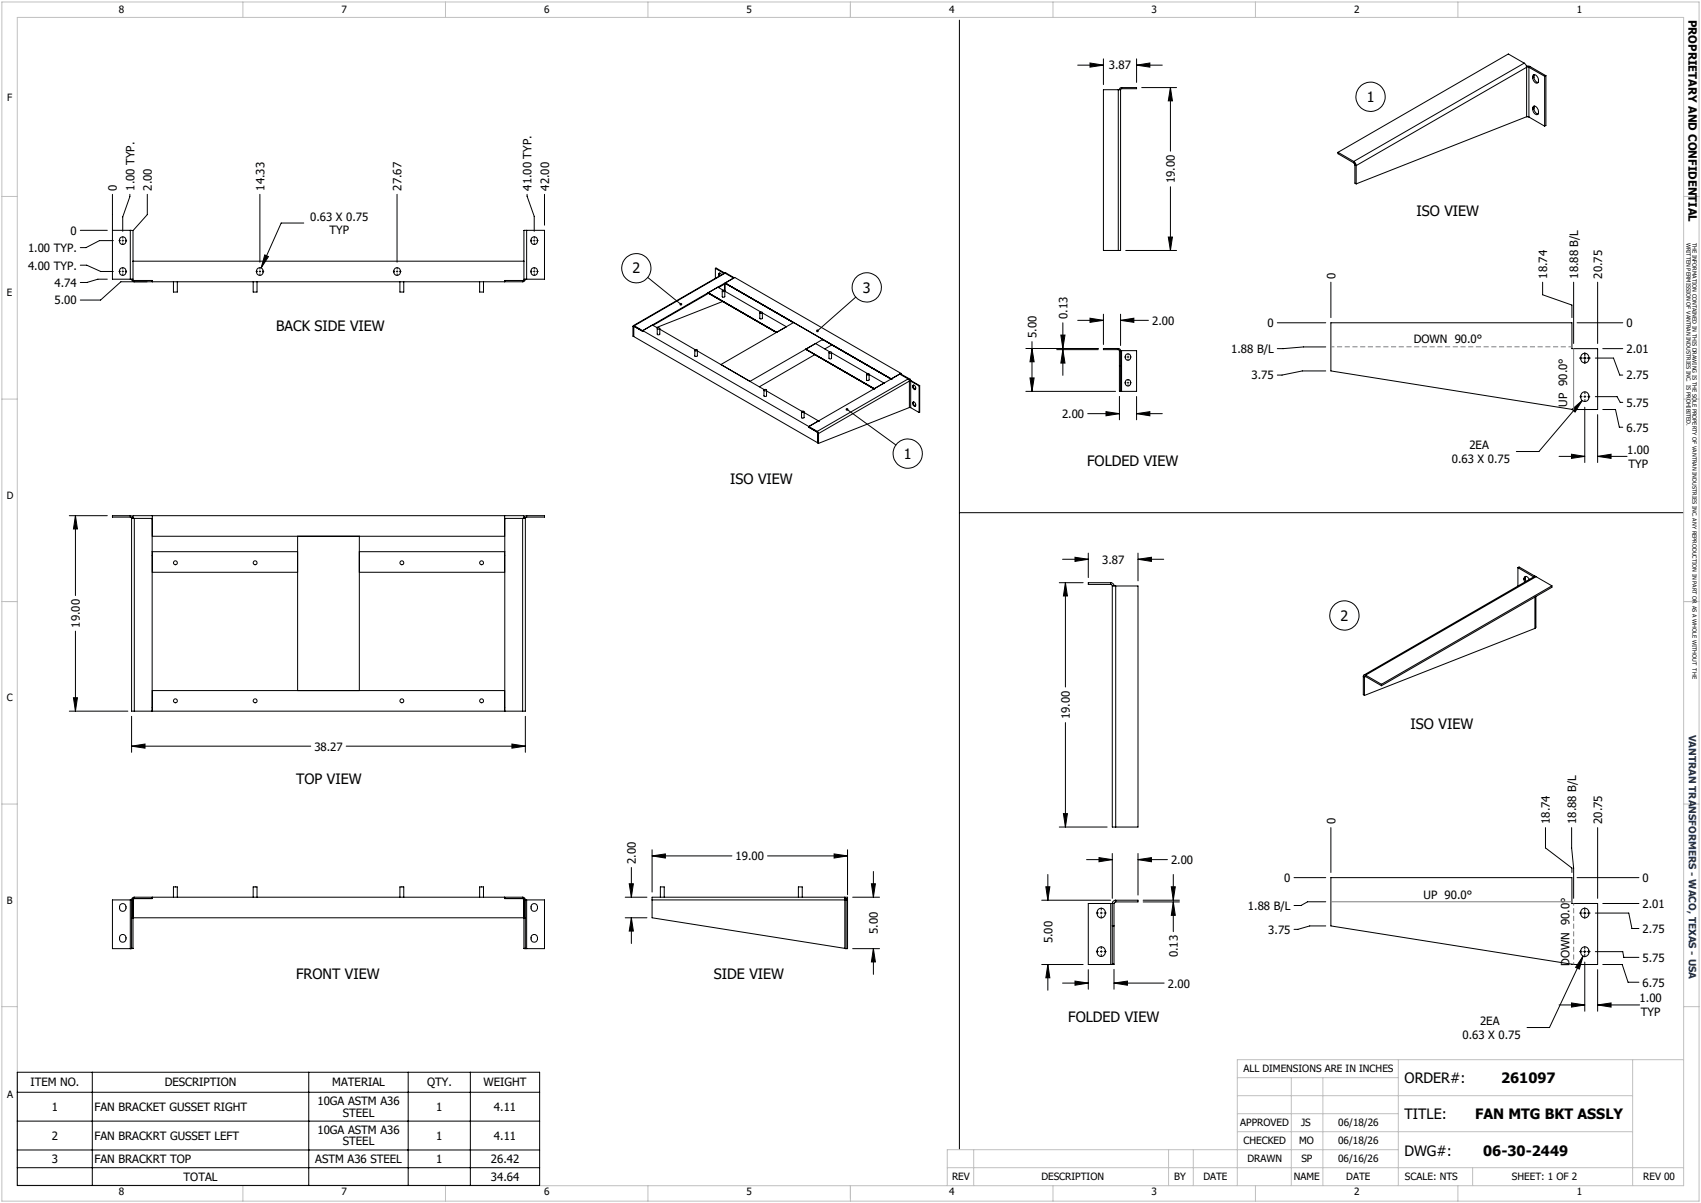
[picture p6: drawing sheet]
<svg xmlns="http://www.w3.org/2000/svg" width="420mm" height="297mm" viewBox="0 0 420 297" stroke-linecap="round" stroke-linejoin="round" font-family="sans-serif">
<g fill="none" stroke="#000" stroke-width=".25">
<path d="M236.9 5v278.8M266.1 16.1h6.4M269.1 15.6l3.4 .5-3.4 .5zM272.5 14.5v6.4M280.6 16.1l3.3-.5v1zM280.6 14.5v5.9M280.6 16.1h6.4M376.3 15.6l.5 .4 .1 .6M376.3 15.6l-42 24.3M376.3 15.6l-3.9-2.3-42 24.3M376.9 16.3l.9 .1M376.9 16.6h.6"/>
<path d="M376.9 16.6l-42 24.3M376.9 16.6v12.2M377.5 16.6v12.3M377.5 16.6l3.9 2.2M377.8 16.4l3.9 2.3M377.8 16.4l-.3 .2M378.5 18.9a.5 .5 0 0 1 .4-.5 .5 .5 0 0 1 .5 .4 1.29 1.29 0 0 1 .2 1.7 1.28 1.28 0 0 1-1.1-1.3M378.5 18.9v.3M378.7 19a1.37 1.37 0 0 0 1.1 1.4M378.7 18.7l-.2 .2M378.7 19l-.2 .2M378.7 18.7v.3"/>
<path d="M378.8 18.4l-.1 .3M381.4 18.8v12.3M381.7 18.7l-.3 .1M381.7 18.7v12.3l-.3 .1M276.1 22.2h.6M276.1 22.2v39.6M276.1 22.2h-3.6v39.6h3.6M276.7 22.2v39.6h-.6M276.9 21.6l-.4 .2-.1 .4M276.9 21.9l-.2 .3M276.9 21.6v.3M276.9 21.6h3.7v.3h-3.7"/>
<path d="M281.9 21.6h8.6M289 21.6l.5 3.3h-1zM289 21.6v15.7M330.4 37.6l3.9 2.3M330.4 37.6v.4l3.9 2.2M334.3 39.9l.3 .3 .3 .7M334.3 39.9v.3M376.9 28.8l.6 .1M376.9 28.8l-42 16.6M377.5 28.9l3.9 2.2M378.5 26.7a.5 .5 0 0 1 .4-.6 .5 .5 0 0 1 .5 .4 1.29 1.29 0 0 1 .2 1.8 1.21 1.21 0 0 1-1.1-1.3M378.5 26.7v.3"/>
<path d="M378.7 26.8a1.46 1.46 0 0 0 1.1 1.3M378.7 26.5v.3M378.7 26.5l-.2 .2M378.7 26.8l-.2 .2M378.8 26.2l-.1 .3M19.8 56.9h6.7M27.8 48v20.9h4.4M27.8 56.9h4.4M28 59.4h-3.4l-3.4 1.7h-1.4M29.8 58.6a.89 .89 0 0 1 1.3 .9 .89 .89 0 0 1-1.4 .6 1.31 1.31 0 0 1 .1-1.5zM32.1 48v.5l-1.8 5v3.6M32.2 56.9h.6"/>
<path d="M32.2 56.9v12M32.8 56.9v12.3h4.8v.4M36.4 48v5l-3.6 3.9M64.2 48v16.7M75 55.1h-5.6l-4.9 11M98 48v16.7M130 56.9h-.6v12.3h-4.8v.4M130 56.9v12M130 56.9h4.4v12h-4.4M130.1 48v.4l1.8 5v3.7M131.4 58.6a.89 .89 0 0 1 1.3 .9 .89 .89 0 0 1-1.4 .6 1.31 1.31 0 0 1 .1-1.5zM134.4 48v7.6"/>
<path d="M288.5 58.5h1l-.5 3.3zM289 46.1v15.7M334.3 40.2l.2 .5M334.5 40.7l.4 .2M334.5 40.7v4.5l.4 .2M334.9 40.9v4.5M19.8 65.5h1.6l3.5 1.5h3.1M26.5 68.9h-2.3l-2.8 .8h-1.6M29.7 66.4a.88 .88 0 0 1 1.2 0 .88 .88 0 0 1 0 1.3 .88 .88 0 0 1-1.2 0l-.2-.3zM32.2 68.9h.6M32.5 68.9a.66 .66 0 0 0 .7 .7v-.4M32.8 64.5h96.6"/>
<path d="M42.8 69.6v2.5h1v-2.5M62.5 69.6v2.5h1v-2.5M63.5 66.4a.86 .86 0 0 1 1.3 .1 .86 .86 0 0 1-.2 1.2 .86 .86 0 0 1-1.2-.1v-.7zM65.4 62.9l.9 .5-1.8 2.7zM97.5 66.2a.88 .88 0 0 1 1.4 .9 .88 .88 0 0 1-1.5 .6 1.23 1.23 0 0 1 .1-1.5zM98.7 69.6v2.5h1v-2.5M118.4 69.6v2.5h1v-2.5M129 69.2v.4M129 69.6h-99.2l-5 4.5h-5M129.4 68.9h.6M129.7 68.9a.66 .66 0 0 1-.7 .7M131.3 66.4a.88 .88 0 0 1 1.2 0 .88 .88 0 0 1 0 1.3 .88 .88 0 0 1-1.2 0l-.2-.3z"/>
<path d="M159.9 68.5l8.2 6.6M174.9 72.3h.1M174.9 72.3l16.8 9.8M174.9 72.3l16.9 9.8 2.4-1.4-6-3.4M174.9 72.4l-13.6 7.9M176.6 66.2h.2l2.1 1.2M176.6 66.2v2.5M176.6 66.2l2.1 1.3M177.4 71l1.7-1 16.8 9.7M177.5 67.7a.35 .35 0 0 1 .4-.3 .35 .35 0 0 1 .3 .4M177.5 67.8l.1 .4M177.5 67.7v.1"/>
<path d="M177.6 67.8l.1 .3M177.6 67.6l-.1 .1M177.6 67.8h-.1M177.6 67.6v.2M177.7 67.4l-.1 .2M178.3 71.8v1.4l.2 .2 .5-.2v-1.4M178.4 71.7h.5a.23 .23 0 0 1-.3 .3 .23 .23 0 0 1-.2-.3zM178.4 74.4l-16.3 6.5M178.5 71.6l-1.2-.7-2.4 1.4M178.7 67.5h.1M178.9 67.4h.1M178.9 67.4l-.2 .1"/>
<path d="M178.9 70.1v1.6M179 71.9l8.8 5.1M179 67.4l-22.6 13M179 70.1v1.8M179 67.4h.2l2.1 1.2M179 67.4l-22.4 13M179 67.4l2.1 1.2M179.1 69.9h.1M179.1 69.9v.1M179.1 69.9l41 23.7M179.1 69.9l2.3-1.4 41.1 23.7M181.1 68.6l-22.4 13"/>
<path d="M181.1 68.6v.1M187.6 77.2v1.4l.2 .1 .4-.1v-1.4M187.7 77.1l.4-.1a.25 .25 0 0 1-.2 .4 .25 .25 0 0 1-.2-.3zM211.3 73.3l-9.5 8.4M262.4 79.7v6.3M266.1 79.1h6.4M269.1 78.6l3.4 .5-3.4 .5zM272.5 77.6v7.5M276.7 79.1l3.3-.5v1zM276.7 77.6v7.7M276.7 79.1h6.9M278 61.8h12.5"/>
<path d="M315.4 79.7h11.9M328.6 69.7v8.7M328.6 79.7h59.5v6.4h6.4v15h-6.4l-59.5-9.5zM380.9 69.7v3.1l7.2 2.5v3.1M388.5 69.7v15.1M389.4 79.7h11.3M394.5 69.7v15.1M156.3 80.6v2.4l.2 .1M156.5 83.1l45.5 26.3M156.6 80.4h-.2l-.1 .2M156.6 80.4v.2h-.3M156.6 80.4l2.1 1.2"/>
<path d="M158.7 81.6v.2l-2.2-1.3v2.6M158.7 81.6l43.1 24.9M161.1 80.3l1.2 .7M162.3 81h.1a.28 .28 0 0 1 .4-.1 .28 .28 0 0 1 0 .4 .28 .28 0 0 1-.4 0zM162.3 81.1v1.4l.1 .2 .5-.2v-1.4M162.9 81.3l8.7 5M171.6 86.4l.4-.1 .2 .2-.4 .1zM171.6 86.5v1.4l.1 .1 .5-.1v-1.4M172.2 86.6l16.5 9.6M188.6 96.3v1.5l.3 .1 .4-.2v-1.4M188.7 96.2h.4a.25 .25 0 0 1-.2 .3 .25 .25 0 0 1-.2-.3zM189.3 96.5l8.7 5.1"/>
<path d="M199 86.2h.1M199 86.2l16.8 9.8M199 86.2l16.9 9.8M199 86.2l2.4-1.4 3.5 2.1M201.2 87.6l-13.7 7.9M201.2 87.6h.1M203.2 83.9v-.1l-18 10.4-7.2-4.2 18-10.4 24.1 14M204.7 87v1.4l.2 .2 .4-.2v-1.4M205.3 87.1l8.9 5.1M205.4 85.2l-1.7 .9M214 92.4v1.4l.3 .2 .3-.2v-1.4M214.1 92.2h.4a.23 .23 0 0 1-.2 .4 .23 .23 0 0 1-.2-.4z"/>
<path d="M214.6 92.5l3.7 2.1M215.9 96h.1M218.3 94.6l-2.4 1.4M218.3 94.6h.1M220.1 93.6h.1M222.5 92.4h-.2M222.5 92.4l2.2 1.2M222.5 92.2l-2.4 1.4M222.5 92.2v.2M224.2 93.6l.3 .5M224.2 93.6l-2.1-1.2-22.4 12.9v.2M224.2 93.6l-22.4 12.9"/>
<path d="M224.5 93.9l.5 .1M224.5 94.1h.4M224.5 94.1l-22.4 12.9M224.5 94.1v6.5M224.7 93.6l-.2 .2M224.7 93.6v.3M224.9 94.1l2 1.2M224.9 94.1v6.5M225 94l2.1 1.2M225 94l-.1 .1M225.4 99.5v-.1a.51 .51 0 0 1 .6 0 .51 .51 0 0 1 .1 .7 .37 .37 0 0 1-.5 .2 .37 .37 0 0 1-.2-.4v-.2M225.4 95.3a.37 .37 0 0 1 .4-.2 .37 .37 0 0 1 .3 .5v.3a.37 .37 0 0 1-.5 .3 .37 .37 0 0 1-.2-.5v-.2"/>
<path d="M225.4 95.3v.2M225.4 99.5v.2M225.5 95.4l.2 .5 .4 .2M225.5 99.6l.2 .5 .4 .2M225.5 95.2l-.1 .1M225.5 95.4l-.1 .1M225.5 95.2v.2M225.5 99.4v.2M225.5 99.4l-.1 .1M225.5 99.6l-.1 .1M225.6 95.1l-.1 .1M225.6 99.2l-.1 .2"/>
<path d="M226.9 95.3v6.5M227.1 95.2l-.2 .1M227.1 95.2v6.6h-.2M253.3 86h17.9M253.3 96.6h22.1M254.3 93.3h1l-.5 3.3zM254.8 86l.5 3.3h-1zM254.8 84.3v12.3M260.9 86.3h10.3M261.9 82.7h1.1l-.6 3.3zM262.4 86.3l.6 3.3h-1.1zM262.4 86.3v6.4"/>
<path d="M276.1 86l.4 .2 .2 .4M276.1 86.3l.3 .3M276.1 86h-3.6v.3h3.6M276.1 86v.3M276.4 96.6h.1M276.4 86.6h.3M276.4 90.3h.3M276.4 86.6v10M276.4 97.9v5.7M276.4 96.6h.3M276.7 86.6v10M276.7 86.6h.2"/>
<path d="M276.7 96.6h.2M276.9 86.6h3.7v10h-3.7M276.9 86.6v10M278.1 93.8a.73 .73 0 0 1 1.1 .7 .73 .73 0 0 1-1.1 .6 .95 .95 0 0 1 0-1.3zM278.1 87.5a.73 .73 0 0 1 1.1 .6 .73 .73 0 0 1-1.1 .7 .95 .95 0 0 1 0-1.3zM280.6 97.9v5.7M327.3 85.7h-5.5l-6.4 .4M327.3 91.6h-5.7l-5.1 1h-1.1M390 88.4h.7M390.5 97.1a1.12 1.12 0 0 1 1.9 .7 1.12 1.12 0 0 1-1.5 1.2 1.34 1.34 0 0 1-.4-1.9zM390.5 87.6a1.12 1.12 0 0 1 1.9 .6 1.12 1.12 0 0 1-1.5 1.3 1.34 1.34 0 0 1-.4-1.9zM390.7 98.9l-10.7 12.6h-5.6"/>
<path d="M391 88.4h.6M391.3 87.1v.7M391.3 88.1v.6M391.3 89v.7M391.9 88.4h.7M393.9 88.4h4.5l1.5 4.2h.8M393.9 97.9h5.4l.7 1.4h.7M395.7 86.1h5M197.9 101.7v1.4l.3 .2 .3-.2v-1.4M197.9 101.6l.1-.1a.28 .28 0 0 1 .4-.1 .28 .28 0 0 1 0 .5 .28 .28 0 0 1-.4-.1zM198.5 101.8l3.6 2.1M199.7 105.5h.1"/>
<path d="M199.7 105.5l2.3 1.3v2.6M201.8 106.5l.3 .5M202 109.4l.1 .1M202.1 103.9h.1M202.1 107v2.5M209.1 101.1l12.1 8.8M224.5 100.6h.4M224.5 100.6l-22.4 8.9M224.9 100.6l2 1.2M268.6 102.1h7.8M273.1 101.6l3.3 .5-3.3 .6zM280.6 102.1l3.3-.5v1.1z"/>
<path d="M280.6 102.1h6.4M385 112.7h6.3M388 112.1l3.3 .6-3.3 .5zM388.2 101.1l2.5-2.2-1.8 2.8zM391.3 100.5v13.7M394.5 112.7l3.3-.6v1.1zM394.5 102.4v11.8M394.5 112.7h7.2M395.7 101.1h3.2l.9 4.4h.9M17.1 127.3h9.4M18.6 127.3l.5 3.3h-1zM18.6 127.3v19.7"/>
<path d="M32.2 127.3a.61 .61 0 0 1 .6 .7v-.7h96.6v.7a.61 .61 0 0 1 .6-.7M32.2 127.7h.2l.1 .3M32.2 127.3h-4.4v.4h4.4M32.2 127.3v.4M32.5 128h.7M32.5 128v47.6h.7M33.2 128v47.6M33.2 128h4.4M37.6 128.3h.1M37.6 136.2h35.9M37.6 137.2h.1M37.6 127.3v48.3"/>
<path d="M37.6 132.4h87M73.5 132.4v38.1M88.7 136.2h35.9M88.7 132.4v38.1M124.6 127.3v48.3M124.6 128.3h.1M124.6 137.2h.1M124.6 128h4.4M129 128h.7M129 128v47.6M129.7 128v47.6h-.7M130 127.7h-.2l-.1 .3"/>
<path d="M130 127.3h4.4v.4h-4.4M130 127.3v.4M236.9 126.6h178.8M262.4 138.1h6.3M265.4 137.6l3.3 .5-3.3 .5zM268.7 136.6v6M281 138.1l3.3-.5v1zM281 136.6v6.8M281 138.1h6.3M18.6 155.8v19.8M37.6 141.3h35.9M88.7 141.3h35.9"/>
<path d="M261.5 143.9h5.9M263.1 143.9l.5 3.2h-1zM263.1 143.9v25.7M274.2 143.9a.78 .78 0 0 1 .9 .8M274.2 144.3l.3 .1 .1 .3M274.2 143.9v.4M274.2 143.9h-5.5v.4h5.5M274.6 144.7h.9M274.6 144.7v59.5h.9M275.5 144.7v59.5M275.5 144.7h5.5v59.5h-5.5M374.8 140.2l.3-.2 3.9 2.2"/>
<path d="M374.8 140.2l3.9 2.2M374.8 140.2v4.5M376.3 142.8a.59 .59 0 0 1 .6-.5 .59 .59 0 0 1 .6 .5l.1 .3M376.3 143.1l.2 .6M376.3 142.8v.3M376.6 142.9l.2 .6M376.6 142.6l-.3 .2M376.6 142.9l-.3 .2M376.6 142.6v.3M376.7 142.3l-.1 .3M378.7 142.4h.1M379 142.2l.1 .1"/>
<path d="M379 147.4v7.7M379 155.1l-42.1 16.6M379 142.2l-.3 .2M379.2 147.3v7.5l-.2 .3M379.3 142.4l-.5-.1-42 24.3M379.3 142.4l-42.1 24.3M379.3 142.4l3.9 2.2M383.2 144.6l-42.1 24.3M383.2 144.6v.4l-42.1 24.3M17.1 175.6h14.5M18.1 172.3h1l-.5 3.3zM32.5 176.8v8.9"/>
<path d="M33.2 175.6h95.8M37.6 174.6h.1M37.6 170.5h87M124.6 174.6h.1M129.7 176.8v8.9M263.1 178.4v25.8M336.6 167l.3 .2M336.6 167v4.5l.3 .2M336.9 167.2v4.5M337.2 166.7a.35 .35 0 0 0-.4 0 .35 .35 0 0 0-.2 .3M337.2 167l-.3 .2M337.2 167l3.9 2.3"/>
<path d="M337.2 166.7v.3M337.2 166.7l3.9 2.2M341.1 168.9v.4M32.5 184.2l3.3-.5v1zM32.5 184.2h44.2M85.5 184.2h44.2M126.4 183.7l3.3 .5-3.3 .5zM155.4 218.2h1l-.5 3.3zM155.9 214.2v7.3M161 211.3l3.3-.5v1zM161 209.8v10.4M161 211.3h19.7"/>
<path d="M189.5 211.3h19.8M206 210.8l3.3 .5-3.3 .5zM209.3 209.8v11.1M215.2 218.2h.9l-.4 3.3zM215.7 215.2v6.3M258.2 218.9h1l-.5 3.3zM258.7 215.9v6.3M261.5 204.2h11.9M262.6 200.9h1l-.5 3.3zM268.3 212.2h6.3M271.4 211.7l3.2 .5-3.2 .6zM274.6 210.7v11.1"/>
<path d="M281 212.2l3.3-.5v1.1zM281 210.7v10.3M281 212.2h7.3M289.2 218.9h1l-.5 3.3zM289.7 215.9v6.3M319.5 216.7h7.8M328.6 204.3v11.1M328.6 216.7h59.5v6.4h6.4v15h-6.4l-59.5-9.5zM381.6 204.3v5l6.5 5v1.1M388.1 204.3v5l.4 5v7.5M389.4 216.7h15.3M394.5 204.3v17.5"/>
<path d="M29.7 231a.88 .88 0 0 1 1.2 0 .88 .88 0 0 1 0 1.3 .88 .88 0 0 1-1.2 0l-.2-.3zM29.7 223.4a.88 .88 0 0 1 1.2 0 .88 .88 0 0 1 0 1.2 .88 .88 0 0 1-1.2 .1l-.2-.3zM32.2 222.2h.3M32.2 222.2v12M32.2 222.2h-4.4v12h4.4M32.5 234.1l-.3 .1M32.5 222.2v11.9M32.5 226.6h97.2M32.5 234.1h.3M32.8 234.1l-.6 .1M33.2 221.5a.66 .66 0 0 0-.7 .7M33.2 221.5v.4l-.4 .3h-.3"/>
<path d="M33.2 221.5h95.8M37.6 221.5v.4l-4.8-.1v12.3M42.8 221.5v-2.5h1v2.5M62.5 221.5v-2.5h1v2.5M98.7 221.5v-2.5h1v2.5M118.4 221.5v-2.5h1v2.5M124.6 221.5v.4l4.8-.1v12.3M129 221.5a.66 .66 0 0 1 .7 .7M129 221.5v.4l.4 .3h.3M129.4 234.1l.4 .1M129.4 234.1h.3M129.7 234.1l.1 .1"/>
<path d="M129.7 222.2h.3M129.7 222.2v11.9M129.8 234.2h.2M130 222.2v12M130 222.2h4.4v12h-4.4M131.3 231a.88 .88 0 0 1 1.2 0 .88 .88 0 0 1 0 1.3 .88 .88 0 0 1-1.2 0l-.2-.3zM131.3 223.4a.88 .88 0 0 1 1.2 0 .88 .88 0 0 1 0 1.2 .88 .88 0 0 1-1.2 .1l-.2-.3zM154.4 226.6h5.3M154.4 221.5h5.3M155.9 226.6l.5 3.3h-1zM155.9 226.6v6.3M161 222.2v-.7h48.3v12.7h-.4"/>
<path d="M161 222.2h47.6M161 222.2v4.4l47.6 7.5M163.1 221.5v-2.5h.9v2.5M197.1 221.5v-2.5h1v2.5M208.6 221.9l.3 .3M208.6 234.1l.3 .1M208.6 222.2h.3M208.6 221.5v.7M208.6 221.8h.7M208.6 222.1v.1M208.6 222.2v11.9M208.9 222.2h.4"/>
<path d="M208.9 222.2v12M210.5 221.5h6.7M210.5 234.2h6.7M215.7 234.2l.4 3.3h-.9zM215.7 234.2v6.4M257.2 238.1h10.2M257.2 222.2h17M258.7 238.1l.5 3.3h-1zM258.7 238.1v6.4M268.7 239.4v4.8M271.1 224.6a1.09 1.09 0 0 1 1.5 .1 1.09 1.09 0 0 1 0 1.5 1.09 1.09 0 0 1-1.5 0l-.2-.6zM271.3 234a1.11 1.11 0 0 1 1.6 .9 1.11 1.11 0 0 1-1.6 1 1.37 1.37 0 0 1 0-1.9z"/>
<path d="M274.2 223.1h.4M274.2 223.1h-5.5v15h5.5M274.2 223.1v15M274.6 238.1h-.4M274.6 223.1h.5M274.6 228.6h.5M274.6 223.1v15M274.6 238.1h.5M275.1 238.1h-.9M275.1 223.1v15M275.1 239.3v4.9M275.5 222.7l-.4 .4"/>
<path d="M275.5 222.2a.84 .84 0 0 0-.9 .9M275.5 222.2h5.5v.5h-5.5M275.5 222.2v.5M282.3 222.7h8.9M282.3 222.2h8.9M289.7 222.7l.5 3.3h-1zM289.7 222.7v7.3M327.3 228.6h-3.9l-2.9 .8h-1M327.3 222.6h-4.4l-1.7 1h-1.7M390 225.4h.7M390 234.9h.7M390.5 234.1a1.09 1.09 0 0 1 1.5 .1 1.09 1.09 0 0 1 0 1.5 1.09 1.09 0 0 1-1.5 .1l-.2-.7z"/>
<path d="M390.5 224.6a1.09 1.09 0 0 1 1.5 .1 1.09 1.09 0 0 1 0 1.5 1.09 1.09 0 0 1-1.5 0l-.2-.6zM390.9 236l-.9 3.3-1-.5zM390.9 236l-8.3 17.7h-5.6M391 225.4h.6M391 234.9h.6M391.3 224.1v.7M391.3 225.1v.6M391.3 226.1v.6M391.3 233.6v.7M391.3 234.6v.7M391.3 235.6v.7M391.3 237.5v12.2"/>
<path d="M391.9 225.4h.7M391.9 234.9h.7M393.9 225.4h8.3l.7 3.8h1.8M393.9 234.9h6.8l.2 1.5h3.8M394.5 239.4v10.3M395.7 223.1h9M395.7 238.1h4.8l1.5 4.4h2.7M262.4 242.7h6.3M265.4 242.2l3.3 .5-3.3 .5zM275.1 242.7l3.3-.5v1zM275.1 242.7h12.3M385 248.1h6.3"/>
<path d="M388 247.6l3.3 .5-3.3 .5zM394.5 248.1l3.3-.5v1zM394.5 248.1h10.3M4.3 264.7h128.9v28h-128.9zM4.3 269.7h128.9M4.3 276.8h128.9M22.8 264.7v28M76.2 264.7v28M100.8 264.7v28M116.1 264.7v28M4.3 283.9h128.9M4.3 288.3h128.9"/>
<circle cx="338.4" cy="23.9" r="3.6"/>
<circle cx="157.1" cy="66.2" r="3.6"/>
<circle cx="214" cy="70.9" r="3.6"/>
<circle cx="205" cy="87.1" r=".25"/>
<circle cx="224.1" cy="112" r="3.6"/>
<circle cx="43.3" cy="138.9" r=".47"/>
<circle cx="63" cy="138.9" r=".47"/>
<circle cx="99.2" cy="138.9" r=".47"/>
<circle cx="118.9" cy="138.9" r=".47"/>
<circle cx="332" cy="152" r="3.6"/>
<circle cx="43.3" cy="173" r=".47"/>
<circle cx="63" cy="173" r=".47"/>
<circle cx="99.2" cy="173" r=".47"/>
<circle cx="118.9" cy="173" r=".47"/>
</g>
<g fill="none" stroke="#c0c0c0" stroke-width=".25">
<path d="M.5 .5h419v296h-419zM4.3 4.3h411.4v288.4h-411.4zM60 .5v3.8M110 .5v3.8M160 .5v3.8M210 .5v3.8M260 .5v3.8M310 .5v3.8M360 .5v3.8M.5 48.5h3.8M415.7 48.5h3.8M.5 98.5h3.8"/>
<path d="M415.7 98.5h3.8M.5 148.5h3.8M415.7 148.5h3.8M.5 198.5h3.8M415.7 198.5h3.8M.5 248.5h3.8M415.7 248.5h3.8M305.5 270.5h97.6M305.5 279.4h97.6M305.5 275h39.8M305.5 266.1h39.8M318.8 266.1v26.6"/>
<path d="M326.6 266.1v26.6M345.3 261.6v31.1M403.1 261.6v31.1M415.7 261.6h-110.2v31.1M60 292.7v3.8M110 292.7v3.8M160 292.7v3.8M210 292.7v3.8M233.9 288.3h181.8M240.4 283.8v8.9M260 292.7v3.8M288.5 283.8v8.9"/>
<path d="M294.6 283.8v8.9M310 292.7v3.8M345.3 283.8h-111.4v8.9M360 292.7v3.8M363.6 288.3v4.4"/>
</g>
<g fill="#000">
<path d="M269.1 15.6l3.4 .5-3.4 .5zM280.6 16.1l3.3-.5v1zM289 21.6l.5 3.3h-1zM65.4 62.9l.9 .5-1.8 2.7zM269.1 78.6l3.4 .5-3.4 .5zM276.7 79.1l3.3-.5v1zM288.5 58.5h1l-.5 3.3zM254.8 86l.5 3.3h-1zM254.3 93.3h1l-.5 3.3zM261.9 82.7h1.1l-.6 3.3zM262.4 86.3l.6 3.3h-1.1zM388.2 101.1l2.5-2.2-1.8 2.8z"/>
<path d="M273.1 101.6l3.3 .5-3.3 .6zM280.6 102.1l3.3-.5v1.1zM388 112.1l3.3 .6-3.3 .5zM394.5 112.7l3.3-.6v1.1zM18.6 127.3l.5 3.3h-1zM265.4 137.6l3.3 .5-3.3 .5zM281 138.1l3.3-.5v1zM263.1 143.9l.5 3.2h-1zM18.1 172.3h1l-.5 3.3zM32.5 184.2l3.3-.5v1zM126.4 183.7l3.3 .5-3.3 .5zM161 211.3l3.3-.5v1z"/>
<path d="M206 210.8l3.3 .5-3.3 .5zM262.6 200.9h1l-.5 3.3zM271.4 211.7l3.2 .5-3.2 .6zM281 212.2l3.3-.5v1.1zM155.4 218.2h1l-.5 3.3zM155.9 226.6l.5 3.3h-1zM215.7 234.2l.4 3.3h-.9zM215.2 218.2h.9l-.4 3.3zM258.2 218.9h1l-.5 3.3zM258.7 238.1l.5 3.3h-1zM289.2 218.9h1l-.5 3.3zM289.7 222.7l.5 3.3h-1z"/>
<path d="M390.9 236l-.9 3.3-1-.5zM265.4 242.2l3.3 .5-3.3 .5zM275.1 242.7l3.3-.5v1zM388 247.6l3.3 .5-3.3 .5zM394.5 248.1l3.3-.5v1z"/>
<path d="M167.9 74.9v.4l.4 .1-.2-.3 .3 .2-.1-.4zM208.9 100.9a.34 .34 0 0 0 .2 .5 .34 .34 0 0 0 .4-.4 .34 .34 0 0 0-.6-.2l.2 .3zM201.5 81.5l.1 .4 .2-.2-.2 .2a.34 .34 0 0 0 .5 0 .34 .34 0 0 0-.1-.5 .34 .34 0 0 0-.5 .1z"/>
</g>
<g fill="none" stroke="#000" stroke-width=".25" stroke-dasharray="15.2 1.3 1.3 1.3" stroke-linecap="butt">
<path d="M29.8 59.4h-.5M30.3 59.4v.3M30.3 59.4h.3M30.3 59.4v-.3M30.3 59.4h-.2M30.3 59.9v.5M30.3 58.9v-.6M30.8 59.4h.6M131.4 59.4h-.5M131.9 59.4v.3M131.9 59.4h.3M131.9 59.4v-.3"/>
<path d="M131.9 59.4h-.2M131.9 59.9v.5M131.9 58.9v-.6M132.4 59.4h.6M29.8 67h-.5M30.3 67v.3M30.3 67h.3M30.3 67v-.2M30.3 67h-.2M30.3 67.5v.6M30.3 66.5v-.5M30.8 67h.6"/>
<path d="M63.7 67h-.6M64.2 67v.3M64.2 67h.2M64.2 67v-.2M64.2 67h-.3M64.2 67.5v.6M64.2 66.5v-.5M64.7 67h.5M97.6 67h-.6M98.1 67v.3M98.1 67h.2M98.1 67v-.2"/>
<path d="M98.1 67h-.3M98.1 67.5v.6M98.1 66.5v-.5M98.6 67h.5M131.4 67h-.5M131.9 67v.3M131.9 67h.3M131.9 67v-.2M131.9 67h-.2M131.9 67.5v.6M131.9 66.5v-.5M132.4 67h.6"/>
<path d="M278.1 94.5h-.4M278.1 88.1h-.4M278.5 94.5v-.2M278.5 94.5h-.2M278.5 94.5v.2M278.5 94.5h.2M278.5 94.1v-.5M278.5 94.9v.5M278.5 88.1v-.2M278.5 88.1h-.2M278.5 88.1v.2M278.5 88.1h.2"/>
<path d="M278.5 87.7v-.4M278.5 88.6v.4M279 94.5h.4M279 88.1h.4M390.7 97.9h-.7M390.7 88.4h-.7M391.3 97.9v.3M391.3 97.9h.4M391.3 97.9v-.3M391.3 97.9h-.3M391.3 98.6v.6M391.3 97.3v-.7"/>
<path d="M391.3 88.4v.3M391.3 88.4h.4M391.3 88.4v-.3M391.3 88.4h-.3M391.3 89v.7M391.3 87.8v-.7M392 97.9h.6M392 88.4h.6M271.3 234.9h-.7M271.3 225.4h-.7M271.9 234.9v-.3M271.9 234.9h-.3"/>
<path d="M271.9 234.9v.3M271.9 234.9h.3M271.9 234.3v-.7M271.9 235.6v.6M271.9 225.4v-.3M271.9 225.4h-.3M271.9 225.4v.3M271.9 225.4h.3M271.9 224.8v-.7M271.9 226v.7M272.6 234.9h.6M272.6 225.4h.6"/>
</g>
<path d="M388.1 85.6h-59.5" fill="none" stroke="#808080" stroke-width=".25" stroke-dasharray="1.3 .6" stroke-dashoffset=".4" stroke-linecap="butt"/>
<path d="M388.5 86.1v15M328.6 222.6h59.5" fill="none" stroke="#808080" stroke-width=".25"/>
<path d="M388.6 238.1v-15.1" fill="none" stroke="#808080" stroke-width=".25" stroke-dasharray="1.3 .6" stroke-dashoffset=".7" stroke-linecap="butt"/>
<g font-size="3.5">
<text x="337.5" y="25.2">1</text>
<text x="349.7" y="53.2">ISO VIEW</text>
<text x="156.2" y="67.5">2</text>
<text x="213.1" y="72.2">3</text>
<text x="68.2" y="81.7">BACK SIDE VIEW</text>
<text x="223.2" y="113.3">1</text>
<text x="180.3" y="119.4">ISO VIEW</text>
<text x="268.4" y="115.2">FOLDED VIEW</text>
<text x="331" y="153.2">2</text>
<text x="348.3" y="179.9">ISO VIEW</text>
<text x="73.1" y="193.6">TOP VIEW</text>
<text x="73.1" y="241.7">FRONT VIEW</text>
<text x="176.3" y="241.7">SIDE VIEW</text>
<text x="263.8" y="252.4">FOLDED VIEW</text>
<text x="346.8" y="267.4">ORDER#:</text>
<text x="370.7" y="267.4">261097</text>
<text x="346.8" y="276.2">TITLE:</text>
<text x="364.2" y="276.2">FAN MTG BKT ASSLY</text>
<text x="346.8" y="285.4">DWG#:</text>
<text x="366.2" y="285.4">06-30-2449</text>
</g>
<g font-size="2.8">
<text x="416.9" y="4.9" transform="rotate(90 416.9 4.9)">PROPRIETARY AND CONFIDENTIAL</text>
<text x="273.8" y="17.2">3.87</text>
<text x="28.9" y="47.1" transform="rotate(-90 28.9 47.1)">0</text>
<text x="33.2" y="47.1" transform="rotate(-90 33.2 47.1)">1.00 TYP.</text>
<text x="37.5" y="47.1" transform="rotate(-90 37.5 47.1)">2.00</text>
<text x="65.3" y="47.1" transform="rotate(-90 65.3 47.1)">14.33</text>
<text x="99.2" y="47.1" transform="rotate(-90 99.2 47.1)">27.67</text>
<text x="131.3" y="47.1" transform="rotate(-90 131.3 47.1)">41.00 TYP.</text>
<text x="135.6" y="47.1" transform="rotate(-90 135.6 47.1)">42.00</text>
<text x="290.1" y="45.2" transform="rotate(-90 290.1 45.2)">19.00</text>
<text x="17.4" y="58">0</text>
<text x="76.6" y="54.5">0.63 X 0.75</text>
<text x="81.4" y="57.9">TYP</text>
<text x="6.9" y="62.2">1.00 TYP.</text>
<text x="6.9" y="66.6">4.00 TYP.</text>
<text x="13.5" y="70.8">4.74</text>
<text x="329.7" y="68.8" transform="rotate(-90 329.7 68.8)">0</text>
<text x="382" y="68.8" transform="rotate(-90 382 68.8)">18.74</text>
<text x="389.7" y="68.8" transform="rotate(-90 389.7 68.8)">18.88 B/L</text>
<text x="395.6" y="68.8" transform="rotate(-90 395.6 68.8)">20.75</text>
<text x="13.5" y="75.2">5.00</text>
<text x="255.9" y="83.5" transform="rotate(-90 255.9 83.5)">5.00</text>
<text x="263.6" y="78.8" transform="rotate(-90 263.6 78.8)">0.13</text>
<text x="284.5" y="80.2">2.00</text>
<text x="313" y="80.8">0</text>
<text x="401.6" y="80.8">0</text>
<text x="304" y="87.2">1.88 B/L</text>
<text x="349.1" y="84.7">DOWN 90.0°</text>
<text x="401.6" y="87.2">2.01</text>
<text x="309" y="93.7">3.75</text>
<text x="401.6" y="93.7">2.75</text>
<text x="387" y="100.4" transform="rotate(-90 387 100.4)">UP 90.0°</text>
<text x="401.6" y="100.4">5.75</text>
<text x="262.2" y="103.2">2.00</text>
<text x="401.6" y="106.6">6.75</text>
<text x="362.8" y="110.9">2EA</text>
<text x="401.8" y="112">1.00</text>
<text x="358.5" y="114.3">0.63 X 0.75</text>
<text x="402.1" y="115.4">TYP</text>
<text x="272.1" y="139.2">3.87</text>
<text x="19.7" y="154.9" transform="rotate(-90 19.7 154.9)">19.00</text>
<text x="264.2" y="177.5" transform="rotate(-90 264.2 177.5)">19.00</text>
<text x="77.6" y="185.3">38.27</text>
<text x="329.7" y="203.4" transform="rotate(-90 329.7 203.4)">0</text>
<text x="382.7" y="203.4" transform="rotate(-90 382.7 203.4)">18.74</text>
<text x="389.2" y="203.4" transform="rotate(-90 389.2 203.4)">18.88 B/L</text>
<text x="395.6" y="203.4" transform="rotate(-90 395.6 203.4)">20.75</text>
<text x="157" y="213.3" transform="rotate(-90 157 213.3)">2.00</text>
<text x="181.6" y="212.4">19.00</text>
<text x="289.1" y="213.3">2.00</text>
<text x="317.1" y="217.8">0</text>
<text x="351.5" y="222">UP 90.0°</text>
<text x="405.6" y="217.8">0</text>
<text x="308.1" y="224.6">1.88 B/L</text>
<text x="405.6" y="224.2">2.01</text>
<text x="216.8" y="230.6" transform="rotate(-90 216.8 230.6)">5.00</text>
<text x="259.8" y="232.9" transform="rotate(-90 259.8 232.9)">5.00</text>
<text x="313.2" y="230.5">3.75</text>
<text x="405.6" y="230.3">2.75</text>
<text x="290.8" y="236.3" transform="rotate(-90 290.8 236.3)">0.13</text>
<text x="387.6" y="238.5" transform="rotate(-90 387.6 238.5)">DOWN 90.0°</text>
<text x="405.6" y="237.4">5.75</text>
<text x="288.4" y="243.8">2.00</text>
<text x="405.6" y="243.6">6.75</text>
<text x="404.9" y="247.5">1.00</text>
<text x="405.2" y="250.9">TYP</text>
<text x="361.1" y="256.5">0.63 X 0.75</text>
<text x="365.5" y="253">2EA</text>
<text x="7.5" y="268.2">ITEM NO.</text>
<text x="40.7" y="268.2">DESCRIPTION</text>
<text x="82" y="268.2">MATERIAL</text>
<text x="105.4" y="268.2">QTY.</text>
<text x="119.4" y="268.2">WEIGHT</text>
<text x="12.8" y="274.3">1</text>
<text x="23.3" y="274.3">FAN BRACKET GUSSET RIGHT</text>
<text x="78.4" y="272.9">10GA ASTM A36</text>
<text x="84.6" y="275.7">STEEL</text>
<text x="107.7" y="274.3">1</text>
<text x="122" y="274.3">4.11</text>
<text x="12.8" y="281.4">2</text>
<text x="23.3" y="281.4">FAN BRACKRT GUSSET LEFT</text>
<text x="78.4" y="280">10GA ASTM A36</text>
<text x="107.7" y="281.4">1</text>
<text x="122" y="281.4">4.11</text>
<text x="12.8" y="287.1">3</text>
<text x="23.3" y="287.1">FAN BRACKRT TOP</text>
<text x="77.8" y="287.1">ASTM A36 STEEL</text>
<text x="84.6" y="282.8">STEEL</text>
<text x="107.7" y="287.1">1</text>
<text x="121.2" y="287.1">26.42</text>
<text x="45.3" y="291.5">TOTAL</text>
<text x="121.2" y="291.5">34.64</text>
</g>
<g font-size="2.5">
<text x="29.3" y="3.1">8</text>
<text x="84.3" y="3.1">7</text>
<text x="134.3" y="3.1">6</text>
<text x="184.3" y="3.1">5</text>
<text x="234.3" y="3.1">4</text>
<text x="284.3" y="3.1">3</text>
<text x="334.3" y="3.1">2</text>
<text x="389.3" y="3.1">1</text>
<text x="1.8" y="25">F</text>
<text x="1.7" y="73.1">E</text>
<text x="1.7" y="123.1">D</text>
<text x="1.7" y="173.1">C</text>
<text x="1.7" y="223.1">B</text>
<text x="307" y="264.7">ALL DIMENSIONS ARE IN INCHES</text>
<text x="1.8" y="271.1">A</text>
<text x="306.2" y="278.1">APPROVED</text>
<text x="321.2" y="278">JS</text>
<text x="330.4" y="278">06/18/26</text>
<text x="307" y="282.5">CHECKED</text>
<text x="308" y="287">DRAWN</text>
<text x="320.8" y="282.5">MO</text>
<text x="321.3" y="287">SP</text>
<text x="330.4" y="282.4">06/18/26</text>
<text x="330.4" y="286.9">06/16/26</text>
<text x="235.1" y="291.3">REV</text>
<text x="257.1" y="291.3">DESCRIPTION</text>
<text x="289.9" y="291.3">BY</text>
<text x="297.1" y="291.3">DATE</text>
<text x="319.5" y="291.3">NAME</text>
<text x="332.4" y="291.2">DATE</text>
<text x="346.9" y="291.3">SCALE: NTS</text>
<text x="373.3" y="291.3">SHEET: 1 OF 2</text>
<text x="405.7" y="291.3">REV 00</text>
<text x="29.3" y="295.1">8</text>
<text x="84.3" y="295.1">7</text>
<text x="134.3" y="295.1">6</text>
<text x="184.3" y="295.1">5</text>
<text x="234.3" y="295.1">4</text>
<text x="284.3" y="295.1">3</text>
<text x="334.3" y="295.1">2</text>
<text x="389.3" y="295.1">1</text>
</g>
<text font-size="2.5" fill="#003082" x="417" y="181.4" transform="rotate(90 417 181.4)">VANTRAN TRANSFORMERS - WACO, TEXAS - USA</text>
<g font-size="1.4">
<text x="416.5" y="59.9" transform="rotate(90 416.5 59.9)">WRITTEN PERMISSION OF VANTRAN INDUSTRIES INC. IS PROHIBITED.</text>
<text x="417.9" y="59.9" transform="rotate(90 417.9 59.9)">THE INFORMATION CONTAINED IN THIS DRAWING IS THE SOLE PROPERTY OF VANTRAN INDUSTRIES INC. ANY REPRODUCTION IN PART OR AS A WHOLE WITHOUT THE</text>
</g>
</svg>
